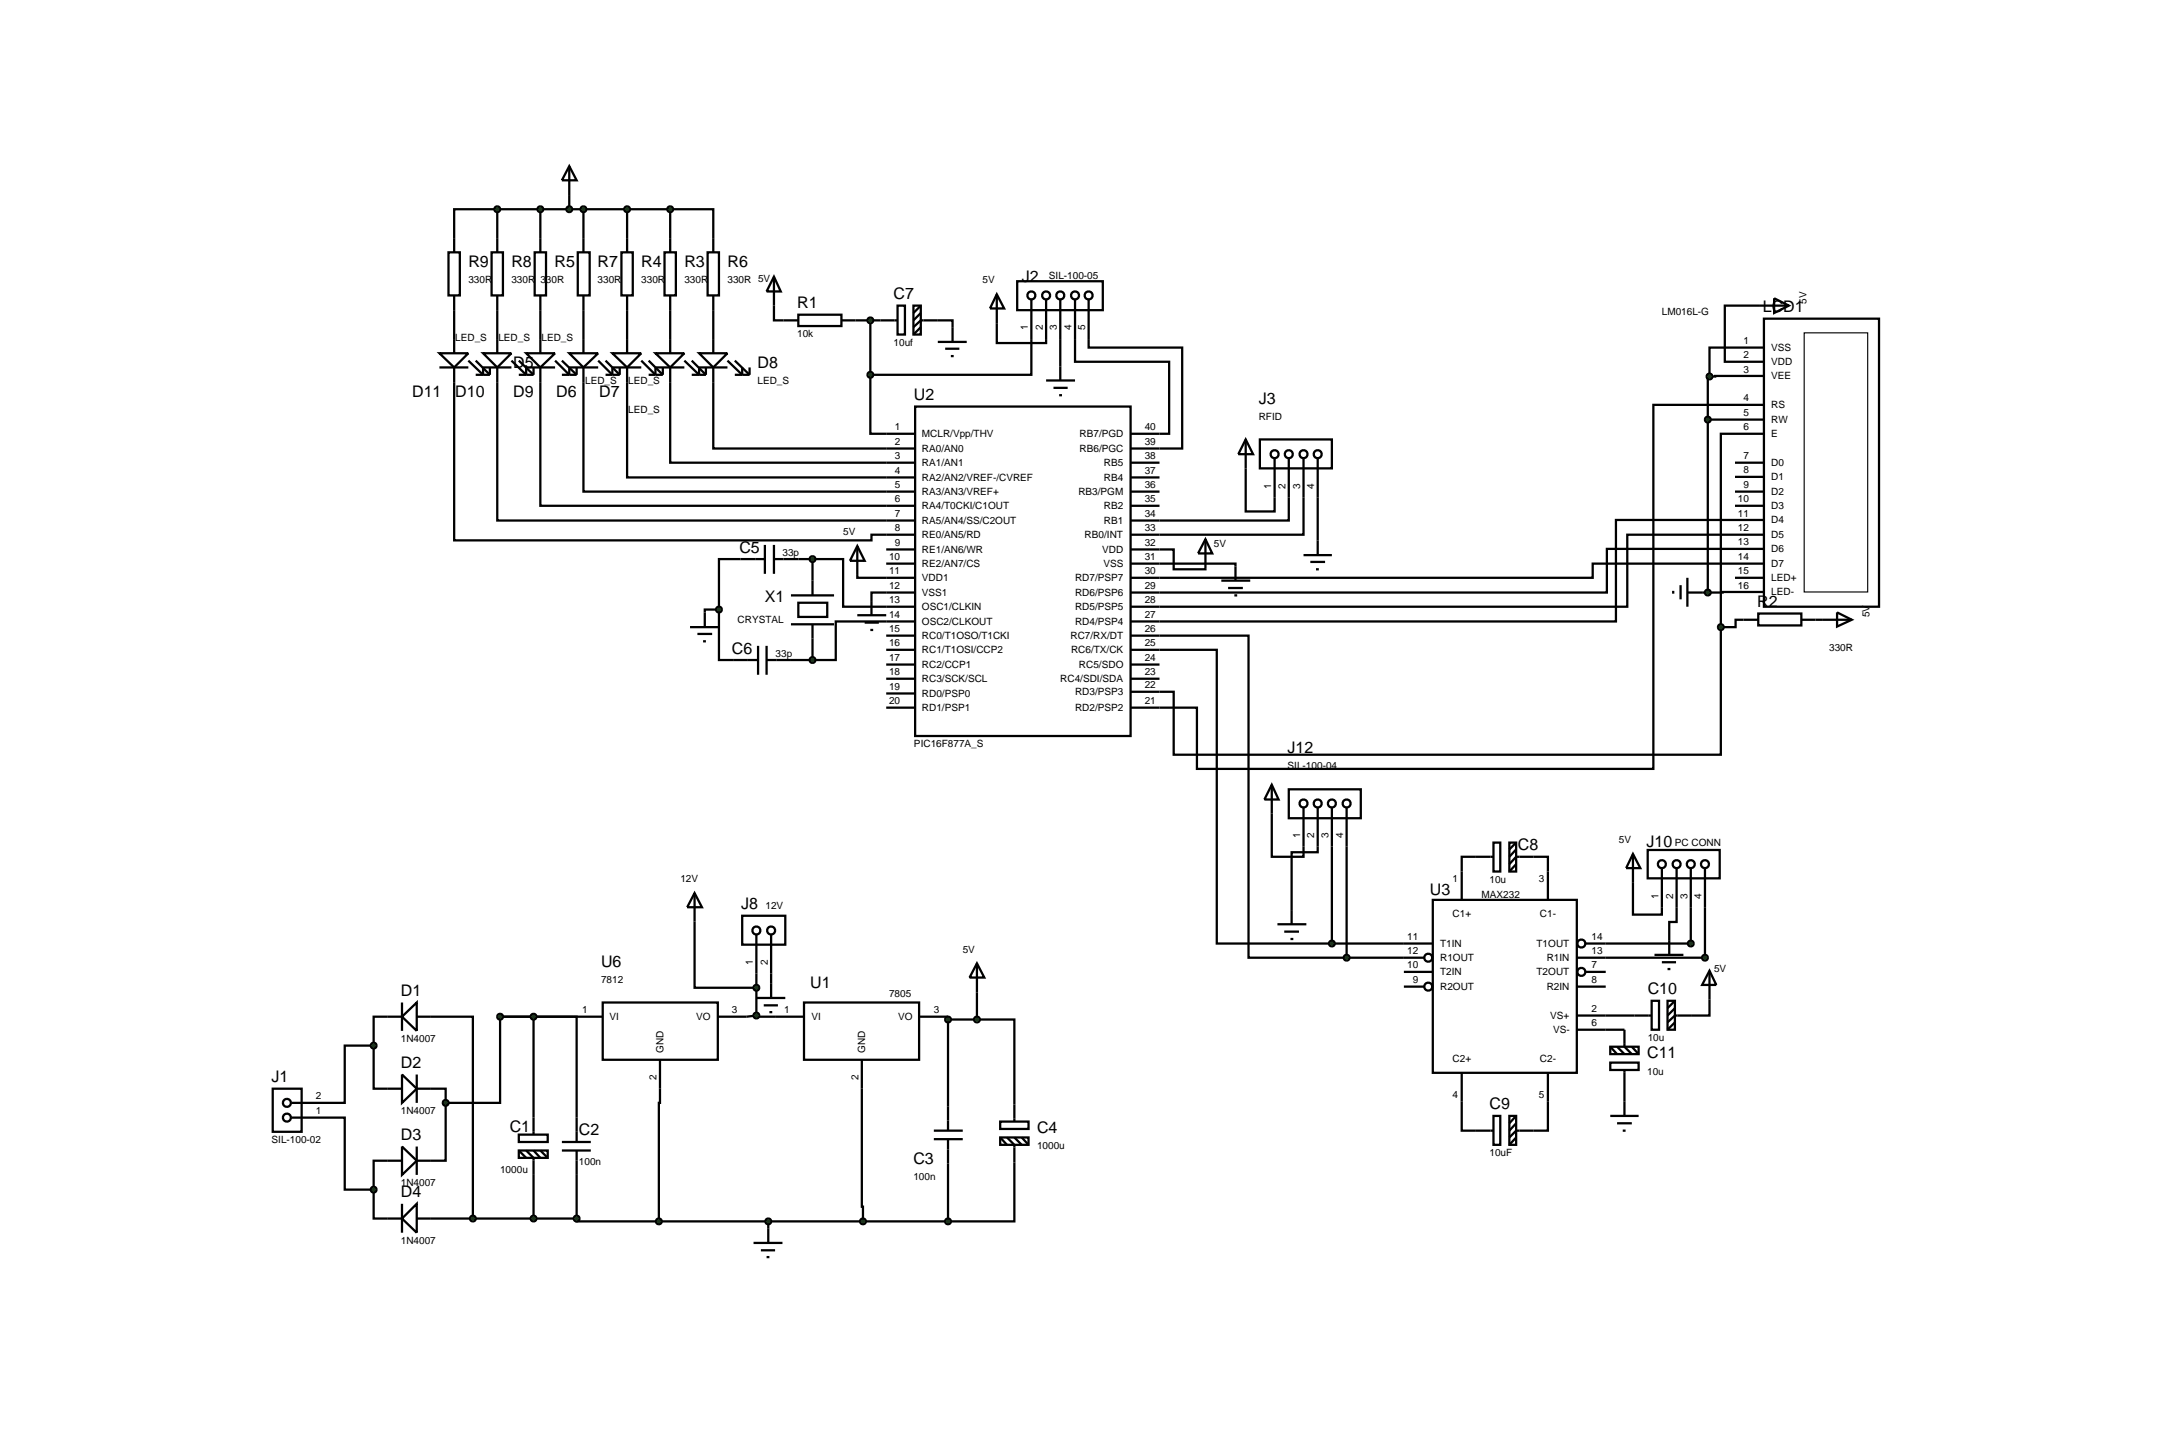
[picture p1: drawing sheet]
<svg xmlns="http://www.w3.org/2000/svg" width="384mm" height="257mm" viewBox="0 0 384 257" stroke-linecap="round" stroke-linejoin="round" font-family="sans-serif">
<g fill="none" stroke="#000" stroke-width=".4">
<path d="M87.7 36.9h-7.6v5.1M87.7 36.9v5.1M87.7 36.9h30.5M95.3 36.9v5.1M100.4 34.4v2.5M102.9 36.9v5.1M110.6 36.9v5.1M118.2 36.9h7.6v5.1M118.2 36.9v5.1M80.1 54.7v5.1M87.7 54.7v5.1M95.3 54.7v5.1"/>
<path d="M102.9 54.7v5.1M110.6 54.7v5.1M118.2 54.7v5.1M125.8 54.7v5.1M136.5 53.9v2.6h4.3M140.8 55.5h7.6v2h-7.6zM148.4 56.5h9.9M153.5 56.5v9.6M158.3 53.9h1.3v5.1h-1.3zM161.1 53.9h1.3v5.1h-1.3zM161.1 57.7l1.3-1.2h5.6v3.8M162.4 53.9l-1.3 1.3"/>
<path d="M162.4 55.2l-1.3 1.3M162.4 57.7l-1.3 1.3M175.8 57v3.5h8.7v-.7M181.9 59.8v6.3h-28.4M187 59.8v4.8M189.6 59.8v4h16.6v12.7h-1.7M192 59.8v1.5h16.5v17.8h-4M310.4 53.9h-6.2v9.9h1.8M80.1 67.4v27.9h73.6v-1h2.6M87.7 67.4v24.4h68.6M95.3 67.4v21.8h61M102.9 67.4v19.3h53.4"/>
<path d="M110.6 67.4v16.8h45.7M118.2 67.4v14.2h38.1M125.8 67.4v11.7h30.5M153.5 66.1v10.4h2.8M165.4 60.3h5.1M166.7 61.5h2.5M167.7 62.8h.5M301.2 74h4.8M301.2 74v30.5M301.5 66.4h-.3v7.6M306 71.4h-14.4v64.2h-80.5v-10.8h-6.6M306 61.3h-4.5v5.1"/>
<path d="M306 66.3l-4.5 .1M306 76.5h-2.5v34.1M134.9 98.6h-8.1v8.9M134.9 96.1v5.1M136.5 98.6h6.8M136.5 96.1v5.1M143.3 98.6h5.4v8.4h7.6M143.3 98.6v6.4M204.5 96.9h2.5v3.5h5.6v-.2M204.5 99.4h13.4v.5M219.7 82.6v7.6h5.1v-2.5M227.3 87.7v4.1h-22.8"/>
<path d="M229.9 87.7v6.6h-25.4M232.4 87.7v7.6M306 99.4h-25.1v2.5h-76.4M306 96.8h-22.6v7.7h-78.9M306 94.3h-19v12.7h-82.5M306 91.7h-21v17.9h-80.5M126.8 107.5v8.9h6.9M126.8 107.5h-2.5v.5M133.7 113.9v5.1M135.2 116.4h8.1M135.2 113.9v5.1M139.5 110.1h7.6"/>
<path d="M139.5 105h7.6M140.8 106.3h5.1v2.5h-5.1zM143.3 110.1v6.3M151.2 101.4v.5h5.1M156.3 109.6h-8.9v6.8h-4.1M156.3 104.5h-2.6v1.5M204.5 114.6h10.1v51.8h20.3M204.5 112.1h15.7v56.8h17.3M300.2 104.5h1M303.5 110.6v22.5h-96.5v-11.1h-2.5M306 104.4l-4.8 .1M307.5 109.3h-1.4v1.3h-2.6"/>
<path d="M320.2 109.3h1.3M224.3 143.5v7.6h5.6v-1.8M232.4 149.3v1h-4.6v10.2M234.9 149.3v17.1M237.5 149.3v19.6M260.3 151.1h-2.5v2.6M270.5 151.1h2.5v2.6M288 155.7v5.6h5.1v-1.3M295.7 160v2.6h-1.3v3.2M298.2 160v6.4h-15M300.7 160v8.9h-17.5M68.4 179.3h-2.5v5.1"/>
<path d="M76 179.3h7.4v35.6M101.2 179.3h-13v15.2h-9.6M122.5 162.5v11.7h10.9M133.4 179.1v.2h3.3M133.4 179.1l-1.7 .2M133.4 171.7v7.4M136 171.7v1.8M167.2 179.3v15.8M167.2 179.8h5.1M172.3 179.8h6.6v15M172.3 175v4.8M234.9 166.4h12.7"/>
<path d="M237.5 168.9h10.1M283.2 179.1h5.1M301.5 176.3v2.8h-3.1M58.2 197.1h2.6v12.7h5.1M65.9 184.4v7.6h2.5M65.9 184.4h-5.1v10.1h-2.6M76 192h2.6v2.5M78.6 194.5v10.2h-2.6M94.1 197.1v-17.8h7.6v17.8M116.4 192v2.5h-.2v20.9M152 192v20.8h.2v2.6M257.8 194.3v5.1h2.5"/>
<path d="M273 194.3v5.1h-2.5M283.2 181.6h3.3M286.5 191.7v2.6M65.9 209.8v5.1h2.5M68.4 204.7h-2.5v5.1M76 214.9h25.7M94.1 207.2v7.7M101.7 214.9v.5h14.5M101.7 207.2v7.7M116.2 215.4h51M135.5 215.4v1.2M167.2 205.2v10.2"/>
<path d="M178.9 205v10.4h-11.7"/>
</g>
<path d="M142.9 98.3l.4-.2-.5 .5zM143.3 98.1l.4 .2 .1 .3zM143.3 99.1l.5-.5-.1 .3zM142.8 98.6l.5 .5-.3-.1z" fill="#004000" stroke="#000" stroke-width=".4"/>
<path d="M142.8 98.6l.5-.5 .5 .5-.5 .5z" fill="#004000"/>
<g fill="none" stroke="#000" stroke-width=".4">
<path d="M310.4 53.9h5.1M311.1 56.2h20.3v50.8h-20.3zM312.9 52.6l2.6 1.3-2.6 1.3zM306 76.5h5.1M306 74h5.1M306 71.4h5.1M306 61.3h5.1M306 63.8h5.1M306 66.3h5.1M306 99.4h5.1M306 96.8h5.1M306 94.3h5.1"/>
<path d="M306 91.7h5.1M306 89.2h5.1M306 86.7h5.1M306 84.1h5.1M306 81.6h5.1M306 101.9h5.1M306 104.4h5.1M307.5 109.3h2.6M310.1 108.2h7.6v2.1h-7.6zM317.7 109.3h2.5M321.5 109.3h5.1M324 108l2.6 1.3-2.6 1.2z"/>
</g>
<path d="M318.2 58.7h11.2v45.7h-11.2z" fill="none" stroke="#000" stroke-width=".2"/>
<path d="M142.9 116.1l.4-.2-.5 .5zM143.3 115.9l.4 .2 .1 .3zM143.3 116.9l.5-.5-.1 .3zM142.8 116.4l.5 .5-.3-.1z" fill="#004000" stroke="#000" stroke-width=".4"/>
<path d="M143.3 115.9l.5 .5-.5 .5-.5-.5z" fill="#004000"/>
<path d="M136.5 48.8l1.2 2.6h-2.5zM136.5 48.8v5.1M175.8 51.9l1.3 2.5h-2.5zM175.8 51.9v5.1M184.5 67.1h5.1M185.8 68.4h2.5M186.8 69.7h.5M187 64.6v2.5M295.1 104.2v.5M296.4 103.2v2.5M297.6 104.5h2.6M297.6 101.9v5.1" fill="none" stroke="#000" stroke-width=".4"/>
<path d="M153.1 56.2l.4-.2-.5 .5zM153.5 56l.3 .1 .2 .4zM154 56.5l-.2 .4-.3 .1zM153 56.5l.5 .5-.4-.2z" fill="#004000" stroke="#000" stroke-width=".4"/>
<path d="M153 56.5l.5-.5 .5 .5-.5 .5z" fill="#004000"/>
<path d="M121.7 110.6h5.1M123 111.8h2.6M124 113.1h.5M124.3 108v2.6" fill="none" stroke="#000" stroke-width=".4"/>
<path d="M126.4 107.2l.4-.2-.5 .5zM126.8 107l.4 .2 .1 .3zM127.3 107.5l-.1 .3-.4 .2zM126.3 107.5l.5 .5-.4-.2z" fill="#004000" stroke="#000" stroke-width=".4"/>
<path d="M126.3 107.5l.5-.5 .5 .5-.5 .5z" fill="#004000"/>
<g fill="none" stroke="#000" stroke-width=".4">
<path d="M156.3 79.1h5.1M156.3 76.5h5.1M161.4 71.7h38v58.1h-38zM199.4 79.1h5.1M199.4 76.5h5.1M156.3 81.6h5.1M156.3 84.2h5.1M156.3 89.2h5.1M156.3 91.8h5.1M156.3 94.3h5.1M156.3 96.9h5.1M156.3 99.4h5.1"/>
<path d="M156.3 86.7h5.1M199.4 81.6h5.1M199.4 84.2h5.1M199.4 89.2h5.1M199.4 91.8h5.1M199.4 94.3h5.1M199.4 96.9h5.1M199.4 99.4h5.1M199.4 86.7h5.1M156.3 107h5.1M156.3 109.6h5.1M156.3 114.6h5.1"/>
<path d="M156.3 117.2h5.1M156.3 119.7h5.1M156.3 101.9h5.1M156.3 104.5h5.1M156.3 112.1h5.1M199.4 107h5.1M199.4 109.6h5.1M199.4 114.6h5.1M199.4 117.2h5.1M199.4 119.7h5.1M199.4 101.9h5.1M199.4 104.5h5.1"/>
<path d="M199.4 112.1h5.1M156.3 122.3h5.1M156.3 124.8h5.1M199.4 124.8h5.1M199.4 122h5.1"/>
</g>
<g fill="#004000" stroke="#000" stroke-width=".4">
<path d="M301.1 66.1l.4-.2-.5 .5zM301.5 65.9l.3 .1 .2 .4zM302 66.4l-.1 .3-.4 .2zM301 66.4l.5 .5-.3-.1z"/>
<path d="M300.8 104.2l.4-.2-.5 .5zM301.2 104l.3 .1 .2 .4zM301.2 105l.5-.5-.2 .4zM300.7 104.5l.5 .5-.4-.2z"/>
<path d="M300.9 73.6l.3-.1-.5 .5zM301.2 73.5l.3 .1 .2 .4zM301.2 74.5l.5-.5-.2 .4zM300.7 74l.5 .5-.4-.2z"/>
<path d="M153.1 65.8l.4-.2-.5 .5zM153.5 65.6l.3 .1 .2 .4zM153.5 66.6l.5-.5-.2 .4zM153 66.1l.5 .5-.3-.1z"/>
</g>
<g fill="#004000">
<path d="M301 66.4l.5-.5 .5 .5-.5 .5z"/>
<path d="M300.7 104.5l.5-.5 .5 .5-.5 .5z"/>
<path d="M301.2 73.5l.5 .5-.5 .5-.5-.5z"/>
<path d="M153 66.1l.5-.5 .5 .5-.5 .5z"/>
</g>
<g fill="none" stroke="#000" stroke-width=".4">
<path d="M179.4 49.6h15.1v5.1h-15.1zM181.9 52.9v6.9M184.5 52.9v6.9M187 52.9v6.9M189.6 52.9v6.9M192 52.9v6.9M151.2 96.3l1.3 2.6h-2.6zM151.2 96.3v5.1M212.6 95.1l1.2 2.5h-2.5zM212.6 95.1v5.1M217.9 99.9v2.5M151.2 108.5h5.1"/>
<path d="M152.5 109.8h2.5M153.5 111.1h.5M153.7 106v2.5M215.4 102.4h5.1M216.6 103.7h2.6M217.7 105h.5M252.7 158.7h25.4v30.5h-25.4zM257.8 153.7v5M260.3 151.1h3.1M263.4 148.6h1.2v5.1h-1.2zM266.2 148.6h1.2v5.1h-1.2zM267.4 148.6l-1.2 1.2"/>
<path d="M267.4 149.8l-1.2 1.3M267.4 152.4l-1.2 1.3M270.5 151.1h-3.1l-1.2 1.3M273 153.7v5M288 150.6l1.3 2.5h-2.5zM288 150.6v5.1M290.6 149.9h12.7v5h-12.7zM293.1 153.2v6.8M295.7 153.2v6.8M298.2 153.2v6.8M300.7 153.2v6.8M68.4 179.3h2.5"/>
<path d="M70.9 179.3l2.6-2.5v5zM70.9 176.8v5M73.5 179.3h2.5M247.6 166.4h5.1M247.6 168.9h3.6M247.6 171.4h5.1M247.6 174h3.6M278.1 168.9h5.1M278.1 174h5.1M278.1 179.1h5.1M279.6 166.4h3.6M279.6 171.4h3.6"/>
<path d="M288.3 179.1h3M291.3 176.5h1.3v5.1h-1.3zM291.8 168.4h5.1M293.1 169.7h2.5M294.1 176.5h1.3v5.1h-1.3zM294.1 170.9h.5M294.4 165.8v2.6M295.4 176.5l-1.3 1.3M295.4 177.8l-1.3 1.3M298.4 179.1h-3l-1.3 1.2M301.5 171.2l1.2 2.5h-2.5zM301.5 171.2v5.1"/>
<path d="M48.1 192h5.1v7.6h-5.1zM51.4 197.1h6.8M51.4 194.5h6.8M68.4 192h2.5M70.9 189.5l2.6 2.5-2.6 2.5zM73.5 189.5v5M73.5 192h2.5M257.8 189.2v5.1M260.3 199.4h3.1M263.4 196.8h1.2v5.1h-1.2zM266.2 196.8h1.2v5.1h-1.2zM267.4 196.8l-1.2 1.3"/>
<path d="M267.4 198.1l-1.2 1.3M270.5 199.4h-3.1l-1.2 1.2M273 189.2v5.1M278.1 181.6h5.1M284 187.4h5v1.3h-5zM284 184.6h5v1.3h-5zM284 184.6l1.2 1.3M284 196.8h5M285.2 184.6l1.3 1.3M285.2 198.1h2.6M286.2 199.4h.5M286.5 181.6v3l1.3 1.3"/>
<path d="M286.5 188.7v3M286.5 194.3v2.5M287.8 184.6l1.2 1.3M295.4 180.3l-1.3 1.3M68.4 204.7h2.5M68.4 214.9h2.5M70.9 202.2l2.6 2.5-2.6 2.5zM70.9 214.9l2.6-2.6v5.1zM70.9 212.3v5.1M73.5 202.2v5M73.5 204.7h2.5M73.5 214.9h2.5"/>
<path d="M267.4 200.6l-1.2 1.3"/>
<circle cx="181.9" cy="52.1" r=".7"/>
<circle cx="184.5" cy="52.1" r=".7"/>
<circle cx="187" cy="52.1" r=".7"/>
<circle cx="189.6" cy="52.1" r=".7"/>
<circle cx="192" cy="52.1" r=".7"/>
<circle cx="293.1" cy="152.4" r=".7"/>
<circle cx="295.7" cy="152.4" r=".7"/>
<circle cx="298.2" cy="152.4" r=".7"/>
<circle cx="300.7" cy="152.4" r=".7"/>
<circle cx="251.9" cy="168.9" r=".7"/>
<circle cx="251.9" cy="174" r=".7"/>
<circle cx="278.9" cy="166.4" r=".7"/>
<circle cx="278.9" cy="171.4" r=".7"/>
<circle cx="50.6" cy="197.1" r=".7"/>
<circle cx="50.6" cy="194.5" r=".7"/>
</g>
<path d="M65.6 184l.3-.1-.5 .5zM65.9 183.9l.3 .1 .2 .4zM65.9 184.9l.5-.5-.2 .4zM65.4 184.4l.5 .5-.4-.2z" fill="#004000" stroke="#000" stroke-width=".4"/>
<path d="M65.9 183.9l.5 .5-.5 .5-.5-.5z" fill="#004000"/>
<path d="M94.1 197.1v3M101.7 197.1v4.3M91.5 200.1h5.1v1.3h-5.1zM91.5 202.9h5.1v1.3h-5.1zM91.5 202.9l1.3 1.3M92.8 202.9l1.3 1.3v3M94.1 202.9l1.2 1.3M95.3 202.9l1.3 1.3M99.1 202.9h5.1M99.1 201.4h5.1M101.7 202.9v4.3" fill="none" stroke="#000" stroke-width=".4"/>
<path d="M93.7 214.6l.4-.2-.5 .5zM94.1 214.4l.3 .1 .2 .4zM94.6 214.9l-.2 .4-.3 .1zM93.6 214.9l.5 .5-.4-.2z" fill="#004000" stroke="#000" stroke-width=".4"/>
<path d="M94.1 214.4l.5 .5-.5 .5-.5-.5z" fill="#004000"/>
<path d="M136.7 179.3h5.1M141.8 176.8h20.3v10.1h-20.3zM162.1 179.3h5.1M152 186.9v5.1" fill="none" stroke="#000" stroke-width=".4"/>
<path d="M101.3 214.6l.4-.2-.5 .5zM101.7 214.4l.3 .1 .2 .4zM102.2 214.9l-.2 .4-.3 .1zM101.2 214.9l.5 .5-.4-.2z" fill="#004000" stroke="#000" stroke-width=".4"/>
<path d="M101.7 214.4l.5 .5-.5 .5-.5-.5z" fill="#004000"/>
<path d="M164.7 199.4h5.1M167.2 195.1v4.3M176.4 197.8h5v1.3h-5zM178.9 194.8v3M164.7 200.9h5.1M167.2 200.9v4.3M176.4 200.6h5v1.3h-5zM176.4 200.6l1.2 1.3M177.6 200.6l1.3 1.3v3.1M178.9 200.6l1.3 1.3M180.2 200.6l1.2 1.3" fill="none" stroke="#000" stroke-width=".4"/>
<g fill="#004000" stroke="#000" stroke-width=".4">
<path d="M166.8 179.5l.4-.2-.5 .5zM167.2 179.3l.3 .1 .2 .4zM167.7 179.8l-.1 .3-.4 .2zM166.7 179.8l.5 .5-.3-.1z"/>
<path d="M151.9 215l.3-.1-.5 .5zM152.2 214.9l.4 .2 .1 .3zM152.7 215.4l-.1 .3-.4 .2zM151.7 215.4l.5 .5-.4-.2z"/>
<path d="M166.9 215l.3-.1-.5 .5zM167.2 214.9l.4 .2 .1 .3zM167.7 215.4l-.2 .4-.3 .1zM166.7 215.4l.5 .5-.3-.1z"/>
</g>
<g fill="#004000">
<path d="M166.7 179.8l.5-.5 .5 .5-.5 .5z"/>
<path d="M152.2 214.9l.5 .5-.5 .5-.5-.5z"/>
<path d="M166.7 215.4l.5-.5 .5 .5-.5 .5z"/>
</g>
<path d="M172.3 169.9l1.3 2.5h-2.6zM172.3 169.9v5.1" fill="none" stroke="#000" stroke-width=".4"/>
<path d="M172 179.4l.3-.1-.5 .5zM172.3 179.3l.3 .1 .2 .4zM172.8 179.8l-.2 .4-.3 .1zM171.8 179.8l.5 .5-.4-.2z" fill="#004000" stroke="#000" stroke-width=".4"/>
<path d="M171.8 179.8l.5-.5 .5 .5-.5 .5z" fill="#004000"/>
<path d="M122.5 157.5l1.3 2.5h-2.6zM122.5 157.5v5M132.9 219.2h5.1M135.5 216.6v2.6M134.2 220.5h2.5M135.2 221.7h.5" fill="none" stroke="#000" stroke-width=".4"/>
<g fill="#004000" stroke="#000" stroke-width=".4">
<path d="M93.7 179l.4-.2-.5 .5zM94.1 178.8l.3 .1 .2 .4zM94.1 179.8l.5-.5-.2 .4zM93.6 179.3l.5 .5-.4-.2z"/>
<path d="M135.2 215l.3-.1-.5 .5zM135.5 214.9l.3 .1 .2 .4zM135.5 215.9l.5-.5-.2 .4zM135 215.4l.5 .5-.3-.1z"/>
<path d="M78.3 194.1l.3-.1-.5 .5zM78.6 194l.3 .1 .2 .4zM79.1 194.5l-.2 .4-.3 .1zM78.1 194.5l.5 .5-.4-.2z"/>
<path d="M65.6 209.4l.3-.1-.5 .5zM65.9 209.3l.3 .1 .2 .4zM65.9 210.3l.5-.5-.2 .4zM65.4 209.8l.5 .5-.3-.1z"/>
<path d="M83.1 214.5l.3-.1-.5 .5zM83.4 214.4l.3 .1 .2 .4zM83.9 214.9l-.1 .3-.4 .2zM82.9 214.9l.5 .5-.4-.2z"/>
<path d="M87.8 179l.4-.2-.5 .5zM88.2 178.8l.4 .2 .1 .3zM88.7 179.3l-.1 .3-.4 .2zM87.7 179.3l.5 .5-.3-.1z"/>
</g>
<g fill="#004000">
<path d="M94.1 178.8l.5 .5-.5 .5-.5-.5z"/>
<path d="M135.5 214.9l.5 .5-.5 .5-.5-.5z"/>
<path d="M78.6 194l.5 .5-.5 .5-.5-.5z"/>
<path d="M65.9 209.3l.5 .5-.5 .5-.5-.5z"/>
<path d="M83.4 214.4l.5 .5-.5 .5-.5-.5z"/>
<path d="M87.7 179.3l.5-.5 .5 .5-.5 .5z"/>
</g>
<g fill="none" stroke="#000" stroke-width=".4">
<path d="M101.2 179.3h5.1M106.3 176.8h20.3v10.1h-20.3zM126.6 179.3h5.1M130.9 161.5h7.6v5.1h-7.6zM133.4 164.8v6.9M136 164.8v6.9M116.4 186.9v5.1"/>
<circle cx="133.4" cy="164.1" r=".7"/>
<circle cx="136" cy="164.1" r=".7"/>
</g>
<path d="M133 178.8l.4-.2-.5 .5zM133.4 178.6l.3 .1 .2 .4zM133.9 179.1l-.2 .4-.3 .1zM132.9 179.1l.5 .5-.3-.1z" fill="#004000" stroke="#000" stroke-width=".4"/>
<path d="M132.9 179.1l.5-.5 .5 .5-.5 .5z" fill="#004000"/>
<path d="M133.4 176h5.1M134.7 177.3h2.5M135.7 178.5h.5M136 173.5v2.5" fill="none" stroke="#000" stroke-width=".4"/>
<g fill="#004000" stroke="#000" stroke-width=".4">
<path d="M115.9 215l.3-.1-.5 .5zM116.2 214.9l.4 .2 .1 .3zM116.2 215.9l.5-.5-.1 .3zM115.7 215.4l.5 .5-.3-.1z"/>
<path d="M133 173.9l.4-.2-.5 .5zM133.4 173.7l.3 .1 .2 .4zM133.9 174.2l-.1 .3-.4 .2zM132.9 174.2l.5 .5-.3-.1z"/>
<path d="M297.9 166l.3-.1-.5 .5zM298.2 165.9l.3 .1 .2 .4zM298.2 166.9l.5-.5-.2 .4zM297.7 166.4l.5 .5-.3-.1z"/>
<path d="M300.4 168.5l.3-.1-.5 .5zM300.7 168.4l.4 .2 .1 .3zM301.2 168.9l-.2 .4-.3 .1zM300.2 168.9l.5 .5-.4-.2z"/>
</g>
<g fill="#004000">
<path d="M116.2 214.9l.5 .5-.5 .5-.5-.5z"/>
<path d="M132.9 174.2l.5-.5 .5 .5-.5 .5z"/>
<path d="M297.7 166.4l.5-.5 .5 .5-.5 .5z"/>
<path d="M300.7 168.4l.5 .5-.5 .5-.5-.5z"/>
</g>
<g fill="none" stroke="#000" stroke-width=".4">
<path d="M224.3 138.4l1.2 2.6h-2.5zM224.3 138.4v5.1M227.3 139.2h12.7v5.1h-12.7zM229.9 142.5v6.8M232.4 142.5v6.8M234.9 142.5v6.8M237.5 142.5v6.8M225.3 163h5.1M226.5 164.3h2.6M227.6 165.6h.5M227.8 160.5v2.5"/>
<circle cx="229.9" cy="141.7" r=".7"/>
<circle cx="232.4" cy="141.7" r=".7"/>
<circle cx="234.9" cy="141.7" r=".7"/>
<circle cx="237.5" cy="141.7" r=".7"/>
</g>
<g fill="#004000" stroke="#000" stroke-width=".4">
<path d="M234.5 166.1l.4-.2-.5 .5zM234.9 165.9l.3 .1 .2 .4zM234.9 166.9l.5-.5-.2 .4zM234.4 166.4l.5 .5-.4-.2z"/>
<path d="M237.2 168.5l.3-.1-.5 .5zM237.5 168.4l.4 .2 .1 .3zM237.5 169.4l.5-.5-.2 .4zM237 168.9l.5 .5-.3-.1z"/>
</g>
<g fill="#004000">
<path d="M234.4 166.4l.5-.5 .5 .5-.5 .5z"/>
<path d="M237.5 168.4l.5 .5-.5 .5-.5-.5z"/>
</g>
<g fill="none" stroke="#000" stroke-width=".4">
<path d="M100.4 29.3l1.3 2.5h-2.6zM100.4 29.3v5.1M79.1 44.5h2v7.6h-2zM80.1 42v2.5M80.1 52.1v2.6M80.1 59.8v2.5M86.7 44.5h2v7.6h-2zM87.7 42v2.5M87.7 52.1v2.6M87.7 59.8v2.5M94.3 44.5h2v7.6h-2zM95.3 42v2.5"/>
<path d="M95.3 52.1v2.6M95.3 59.8v2.5M101.9 44.5h2.1v7.6h-2.1zM102.9 42v2.5M102.9 52.1v2.6M102.9 59.8v2.5M109.6 44.5h2v7.6h-2zM110.6 42v2.5M110.6 52.1v2.6M110.6 59.8v2.5M117.2 44.5h2v7.6h-2zM118.2 42v2.5"/>
<path d="M118.2 52.1v2.6M118.2 59.8v2.5M124.8 44.5h2v7.6h-2zM125.8 42v2.5M125.8 52.1v2.6M125.8 59.8v2.5M77.5 62.3h5.1l-2.5 2.5zM77.5 64.8h5.1M80.1 64.8v2.6M82.6 63.6l2.6 2.5v-1.3h5M83.9 66.1h2.5M83.9 63.6l2.5 2.5"/>
<path d="M85.2 62.3h5l-2.5 2.5zM86.4 64.8v1.3M87.7 64.8v2.6M90.2 63.6l2.6 2.5v-1.3h5.1M91.5 66.1h2.6M91.5 63.6l2.6 2.5M92.8 62.3h5.1l-2.6 2.5zM94.1 64.8v1.3M95.3 64.8v2.6M97.9 63.6l2.5 2.5v-1.3h5.1M99.1 66.1h2.6M99.1 63.6l2.6 2.5"/>
<path d="M100.4 62.3h5.1l-2.6 2.5zM101.7 64.8v1.3M102.9 64.8v2.6M105.5 63.6l2.5 2.5v-1.3h5.1M106.8 63.6l2.5 2.5M106.8 66.1h2.5M108 62.3h5.1l-2.5 2.5zM109.3 64.8v1.3M110.6 64.8v2.6M113.1 63.6l2.5 2.5v-1.3h5.1M114.4 66.1h2.5M114.4 63.6l2.5 2.5"/>
<path d="M115.6 62.3h5.1l-2.5 2.5zM116.9 64.8v1.3M118.2 64.8v2.6M120.7 63.6l2.6 2.5v-1.3h5M122 66.1h2.5M122 63.6l2.5 2.5M123.3 62.3h5l-2.5 2.5zM124.5 64.8v1.3M125.8 64.8v2.6M128.3 63.6l2.6 2.5v-1.3M129.6 66.1h2.6M129.6 63.6l2.6 2.5"/>
<path d="M132.2 64.8v1.3"/>
</g>
<g fill="#004000" stroke="#000" stroke-width=".4">
<path d="M94.9 36.6l.4-.2-.5 .5zM95.3 36.4l.3 .1 .2 .4zM95.8 36.9l-.1 .3-.4 .2zM94.8 36.9l.5 .5-.3-.1z"/>
<path d="M87.4 36.5l.3-.1-.5 .5zM87.7 36.4l.3 .1 .2 .4zM87.7 37.4l.5-.5-.2 .4zM87.2 36.9l.5 .5-.4-.2z"/>
<path d="M100.1 36.5l.3-.1-.5 .5zM100.4 36.4l.3 .1 .2 .4zM100.4 37.4l.5-.5-.2 .4zM99.9 36.9l.5 .5-.4-.2z"/>
<path d="M102.6 36.5l.3-.1-.5 .5zM102.9 36.4l.3 .1 .2 .4zM103.4 36.9l-.1 .3-.4 .2zM102.4 36.9l.5 .5-.4-.2z"/>
<path d="M110.2 36.6l.4-.2-.5 .5zM110.6 36.4l.3 .1 .2 .4zM111.1 36.9l-.1 .3-.4 .2zM110.1 36.9l.5 .5-.3-.1z"/>
<path d="M117.9 36.5l.3-.1-.5 .5zM118.2 36.4l.3 .1 .2 .4zM118.7 36.9l-.2 .4-.3 .1zM117.7 36.9l.5 .5-.4-.2z"/>
</g>
<g fill="#004000">
<path d="M94.8 36.9l.5-.5 .5 .5-.5 .5z"/>
<path d="M87.7 36.4l.5 .5-.5 .5-.5-.5z"/>
<path d="M100.4 36.4l.5 .5-.5 .5-.5-.5z"/>
<path d="M102.9 36.4l.5 .5-.5 .5-.5-.5z"/>
<path d="M110.1 36.9l.5-.5 .5 .5-.5 .5z"/>
<path d="M118.2 36.4l.5 .5-.5 .5-.5-.5z"/>
</g>
<g fill="none" stroke="#000" stroke-width=".4">
<path d="M219.7 77.5l1.3 2.6h-2.6zM219.7 77.5v5.1M222.2 77.5h12.7v5.1h-12.7zM224.8 80.9v6.8M227.3 80.9v6.8M229.9 80.9v6.8M229.9 97.9h5M231.1 99.1h2.6M232.4 80.9v6.8M232.4 95.3v2.6M232.1 100.4h.5"/>
<circle cx="224.8" cy="80.1" r=".7"/>
<circle cx="227.3" cy="80.1" r=".7"/>
<circle cx="229.9" cy="80.1" r=".7"/>
<circle cx="232.4" cy="80.1" r=".7"/>
</g>
<path d="M303.2 110.2l.3-.1-.5 .5zM303.5 110.1l.4 .2 .1 .3zM304 110.6l-.1 .3-.4 .2zM303 110.6l.5 .5-.4-.2z" fill="#004000" stroke="#000" stroke-width=".4"/>
<path d="M303.5 110.1l.5 .5-.5 .5-.5-.5z" fill="#004000"/>
<g font-size="2.8">
<text x="82.6" y="47.1">R9</text>
<text x="90.2" y="47.1">R8</text>
<text x="97.8" y="47.1">R5</text>
<text x="105.4" y="47.1">R7</text>
<text x="113.1" y="47.1">R4</text>
<text x="120.7" y="47.1">R3</text>
<text x="128.3" y="47.1">R6</text>
<text x="157.6" y="52.8">C7</text>
<text x="180.2" y="49.7">J2</text>
<text x="140.6" y="54.3">R1</text>
<text x="310.9" y="55.1">LCD1</text>
<text x="90.5" y="64.9">D5</text>
<text x="133.6" y="64.9">D8</text>
<text x="72.7" y="70">D11</text>
<text x="80.3" y="70">D10</text>
<text x="90.5" y="70">D9</text>
<text x="98.1" y="70">D6</text>
<text x="105.7" y="70">D7</text>
<text x="161.2" y="70.6">U2</text>
<text x="222" y="71.3">J3</text>
<text x="130.4" y="97.5">C5</text>
<text x="134.9" y="106.3">X1</text>
<text x="309.9" y="107.1">R2</text>
<text x="129.1" y="115.3">C6</text>
<text x="227.1" y="132.9">J12</text>
<text x="267.7" y="150">C8</text>
<text x="290.4" y="149.4">J10</text>
<text x="130.7" y="160.3">J8</text>
<text x="252.2" y="157.9">U3</text>
<text x="106" y="170.5">U6</text>
<text x="70.7" y="175.7">D1</text>
<text x="142.9" y="174.3">U1</text>
<text x="290.6" y="175.4">C10</text>
<text x="47.9" y="190.9">J1</text>
<text x="70.7" y="188.4">D2</text>
<text x="290.5" y="186.7">C11</text>
<text x="262.7" y="195.7">C9</text>
<text x="70.7" y="201.1">D3</text>
<text x="89.9" y="199.7">C1</text>
<text x="102.1" y="200.2">C2</text>
<text x="182.9" y="199.9">C4</text>
<text x="161.1" y="205.3">C3</text>
<text x="70.7" y="211.2">D4</text>
</g>
<g font-size="1.8">
<text x="82.6" y="49.9">330R</text>
<text x="90.2" y="49.9">330R</text>
<text x="95.3" y="49.9">330R</text>
<text x="105.4" y="49.9">330R</text>
<text x="113.1" y="49.9">330R</text>
<text x="120.7" y="49.9">330R</text>
<text x="128.3" y="49.9">330R 5V</text>
<text x="173.3" y="50">5V</text>
<text x="185" y="49.2">SIL-100-05</text>
<text x="318.6" y="53.6" transform="rotate(-90 318.6 53.6)">5V</text>
<text x="140.6" y="59.5">10k</text>
<text x="181.3" y="58.2" transform="rotate(-90 181.3 58.2)">1</text>
<text x="183.9" y="58.2" transform="rotate(-90 183.9 58.2)">2</text>
<text x="186.4" y="58.2" transform="rotate(-90 186.4 58.2)">3</text>
<text x="189" y="58.2" transform="rotate(-90 189 58.2)">4</text>
<text x="191.4" y="58.2" transform="rotate(-90 191.4 58.2)">5</text>
<text x="293.1" y="55.6">LM016L-G</text>
<text x="80.3" y="60.1">LED_S</text>
<text x="87.9" y="60.1">LED_S</text>
<text x="95.5" y="60.1">LED_S</text>
<text x="157.6" y="61">10uf</text>
<text x="307.5" y="60.7">1</text>
<text x="307.5" y="63.2">2</text>
<text x="307.5" y="65.7">3</text>
<text x="312.4" y="61.9">VSS</text>
<text x="312.4" y="64.4">VDD</text>
<text x="103.2" y="67.7">LED_S</text>
<text x="110.8" y="67.7">LED_S</text>
<text x="133.6" y="67.7">LED_S</text>
<text x="307.5" y="70.8">4</text>
<text x="312.4" y="72">RS</text>
<text x="312.4" y="66.9">VEE</text>
<text x="110.8" y="72.8">LED_S</text>
<text x="157.8" y="75.9">1</text>
<text x="162.6" y="77.1">MCLR/Vpp/THV</text>
<text x="190.4" y="77.1">RB7/PGD</text>
<text x="201.9" y="75.9">40</text>
<text x="222" y="74.1">RFID</text>
<text x="307.5" y="75.9">6</text>
<text x="307.5" y="73.4">5</text>
<text x="312.4" y="77.1">E</text>
<text x="312.4" y="74.6">RW</text>
<text x="157.8" y="78.5">2</text>
<text x="157.8" y="81">3</text>
<text x="157.8" y="83.6">4</text>
<text x="162.6" y="79.7">RA0/AN0</text>
<text x="162.6" y="82.2">RA1/AN1</text>
<text x="190.4" y="79.7">RB6/PGC</text>
<text x="194.7" y="82.2">RB5</text>
<text x="201.9" y="78.5">39</text>
<text x="201.9" y="81">38</text>
<text x="201.9" y="83.6">37</text>
<text x="307.5" y="83.5">8</text>
<text x="307.5" y="81">7</text>
<text x="312.4" y="82.2">D0</text>
<text x="157.8" y="88.6">6</text>
<text x="157.8" y="86.1">5</text>
<text x="162.6" y="84.8">RA2/AN2/VREF-/CVREF</text>
<text x="162.6" y="89.8">RA4/T0CKI/C1OUT</text>
<text x="162.6" y="87.3">RA3/AN3/VREF+</text>
<text x="190.2" y="87.3">RB3/PGM</text>
<text x="194.7" y="84.8">RB4</text>
<text x="194.7" y="89.8">RB2</text>
<text x="201.9" y="86.1">36</text>
<text x="201.9" y="88.6">35</text>
<text x="224.2" y="86.2" transform="rotate(-90 224.2 86.2)">1</text>
<text x="226.7" y="86.2" transform="rotate(-90 226.7 86.2)">2</text>
<text x="229.3" y="86.2" transform="rotate(-90 229.3 86.2)">3</text>
<text x="231.8" y="86.2" transform="rotate(-90 231.8 86.2)">4</text>
<text x="306.5" y="88.6">10</text>
<text x="307.5" y="86.1">9</text>
<text x="312.4" y="89.8">D3</text>
<text x="312.4" y="87.3">D2</text>
<text x="312.4" y="84.7">D1</text>
<text x="148.7" y="94.4">5V</text>
<text x="157.8" y="91.2">7</text>
<text x="157.8" y="93.7">8</text>
<text x="162.6" y="92.4">RA5/AN4/SS/C2OUT</text>
<text x="162.6" y="94.9">RE0/AN5/RD</text>
<text x="191.3" y="94.9">RB0/INT</text>
<text x="194.7" y="92.4">RB1</text>
<text x="201.9" y="91.2">34</text>
<text x="201.9" y="93.7">33</text>
<text x="306.5" y="93.7">12</text>
<text x="306.5" y="91.1">11</text>
<text x="312.4" y="94.9">D5</text>
<text x="312.4" y="92.3">D4</text>
<text x="138" y="98.1">33p</text>
<text x="156.8" y="98.8">10</text>
<text x="156.8" y="101.3">11</text>
<text x="157.8" y="96.3">9</text>
<text x="162.6" y="97.5">RE1/AN6/WR</text>
<text x="162.6" y="100">RE2/AN7/CS</text>
<text x="194.4" y="97.5">VDD</text>
<text x="194.6" y="100">VSS</text>
<text x="201.9" y="101.3">30</text>
<text x="201.9" y="98.8">31</text>
<text x="201.9" y="96.3">32</text>
<text x="214.1" y="96.4">5V</text>
<text x="306.5" y="98.8">14</text>
<text x="306.5" y="96.2">13</text>
<text x="306.5" y="101.3">15</text>
<text x="312.4" y="100">D7</text>
<text x="312.4" y="97.4">D6</text>
<text x="156.8" y="106.4">13</text>
<text x="156.8" y="103.9">12</text>
<text x="162.6" y="107.6">OSC1/CLKIN</text>
<text x="162.6" y="102.5">VDD1</text>
<text x="162.6" y="105.1">VSS1</text>
<text x="189.6" y="102.5">RD7/PSP7</text>
<text x="189.6" y="105.1">RD6/PSP6</text>
<text x="189.6" y="107.6">RD5/PSP5</text>
<text x="201.9" y="103.9">29</text>
<text x="201.9" y="106.4">28</text>
<text x="306.5" y="103.8">16</text>
<text x="312.4" y="102.5">LED+</text>
<text x="312.4" y="105">LED-</text>
<text x="130.1" y="109.9">CRYSTAL</text>
<text x="156.8" y="109">14</text>
<text x="156.8" y="114">16</text>
<text x="156.8" y="111.5">15</text>
<text x="162.6" y="110.2">OSC2/CLKOUT</text>
<text x="162.6" y="112.7">RC0/T1OSO/T1CKI</text>
<text x="188.8" y="112.7">RC7/RX/DT</text>
<text x="189.6" y="110.2">RD4/PSP4</text>
<text x="201.9" y="109">27</text>
<text x="201.9" y="111.5">26</text>
<text x="201.9" y="114">25</text>
<text x="329.7" y="108.9" transform="rotate(-90 329.7 108.9)">5V</text>
<text x="136.8" y="115.9">33p</text>
<text x="156.8" y="116.6">17</text>
<text x="156.8" y="119.1">18</text>
<text x="162.6" y="115.2">RC1/T1OSI/CCP2</text>
<text x="162.6" y="117.8">RC2/CCP1</text>
<text x="188.9" y="115.2">RC6/TX/CK</text>
<text x="190.3" y="117.8">RC5/SDO</text>
<text x="201.9" y="116.6">24</text>
<text x="201.9" y="119.1">23</text>
<text x="322.6" y="114.8">330R</text>
<text x="156.8" y="121.7">19</text>
<text x="156.8" y="124.2">20</text>
<text x="162.6" y="120.3">RC3/SCK/SCL</text>
<text x="162.6" y="122.9">RD0/PSP0</text>
<text x="162.6" y="125.4">RD1/PSP1</text>
<text x="187" y="120.3">RC4/SDI/SDA</text>
<text x="189.6" y="122.6">RD3/PSP3</text>
<text x="189.6" y="125.4">RD2/PSP2</text>
<text x="201.9" y="121.4">22</text>
<text x="201.9" y="124.2">21</text>
<text x="161.2" y="131.8">PIC16F877A_S</text>
<text x="227.1" y="135.7">SIL-100-04</text>
<text x="229.3" y="147.8" transform="rotate(-90 229.3 147.8)">1</text>
<text x="231.8" y="147.8" transform="rotate(-90 231.8 147.8)">2</text>
<text x="234.3" y="147.8" transform="rotate(-90 234.3 147.8)">3</text>
<text x="236.9" y="147.8" transform="rotate(-90 236.9 147.8)">4</text>
<text x="285.5" y="148.7">5V</text>
<text x="295.4" y="149.2">PC CONN</text>
<text x="120" y="155.5">12V</text>
<text x="256.2" y="155.6">1</text>
<text x="262.7" y="155.7">10u</text>
<text x="271.4" y="155.6">3</text>
<text x="135" y="160.3">12V</text>
<text x="256.2" y="161.8">C1+</text>
<text x="261.3" y="158.4">MAX232</text>
<text x="271.6" y="161.8">C1-</text>
<text x="292.5" y="158.5" transform="rotate(-90 292.5 158.5)">1</text>
<text x="295.1" y="158.5" transform="rotate(-90 295.1 158.5)">2</text>
<text x="297.6" y="158.5" transform="rotate(-90 297.6 158.5)">3</text>
<text x="300.1" y="158.5" transform="rotate(-90 300.1 158.5)">4</text>
<text x="169.8" y="168">5V</text>
<text x="248.2" y="165.8">11</text>
<text x="254" y="167">T1IN</text>
<text x="271" y="167">T1OUT</text>
<text x="280.7" y="165.8">14</text>
<text x="106" y="173.3">7812</text>
<text x="132.8" y="170.1" transform="rotate(-90 132.8 170.1)">1</text>
<text x="135.4" y="170.1" transform="rotate(-90 135.4 170.1)">2</text>
<text x="248.2" y="168.3">12</text>
<text x="248.2" y="170.8">10</text>
<text x="249.2" y="173.4">9</text>
<text x="254" y="169.5">R1OUT</text>
<text x="254" y="172">T2IN</text>
<text x="271" y="172">T2OUT</text>
<text x="272.8" y="169.5">R1IN</text>
<text x="280.7" y="168.3">13</text>
<text x="280.7" y="170.8">7</text>
<text x="280.7" y="173.4">8</text>
<text x="302.3" y="171.5">5V</text>
<text x="102.7" y="178.7">1</text>
<text x="107.5" y="179.9">VI</text>
<text x="122.8" y="179.9">VO</text>
<text x="129.1" y="178.7">3</text>
<text x="138.3" y="178.7">1</text>
<text x="143.1" y="179.9">VI</text>
<text x="156.8" y="175.8">7805</text>
<text x="158.4" y="179.9">VO</text>
<text x="164.7" y="178.7">3</text>
<text x="254" y="174.6">R2OUT</text>
<text x="272.8" y="174.6">R2IN</text>
<text x="273.4" y="179.7">VS+</text>
<text x="280.7" y="178.5">2</text>
<text x="70.7" y="183.8">1N4007</text>
<text x="117" y="185.7" transform="rotate(-90 117 185.7)">GND</text>
<text x="152.6" y="185.7" transform="rotate(-90 152.6 185.7)">GND</text>
<text x="273.9" y="182.2">VS-</text>
<text x="280.7" y="181">6</text>
<text x="290.6" y="183.6">10u</text>
<text x="115.8" y="190.5" transform="rotate(-90 115.8 190.5)">2</text>
<text x="151.4" y="190.5" transform="rotate(-90 151.4 190.5)">2</text>
<text x="256.2" y="187.3">C2+</text>
<text x="271.6" y="187.3">C2-</text>
<text x="290.5" y="189.5">10u</text>
<text x="55.7" y="196.5">1</text>
<text x="55.7" y="193.9">2</text>
<text x="70.7" y="196.5">1N4007</text>
<text x="256.2" y="193.6">4</text>
<text x="271.4" y="193.6">5</text>
<text x="47.9" y="201.6">SIL-100-02</text>
<text x="182.9" y="202.7">1000u</text>
<text x="262.7" y="203.9">10uF</text>
<text x="70.7" y="209.2">1N4007</text>
<text x="88.2" y="206.8">1000u</text>
<text x="102.1" y="205.5">100n</text>
<text x="161.1" y="208.1">100n</text>
<text x="70.7" y="219.4">1N4007</text>
</g>
</svg>
